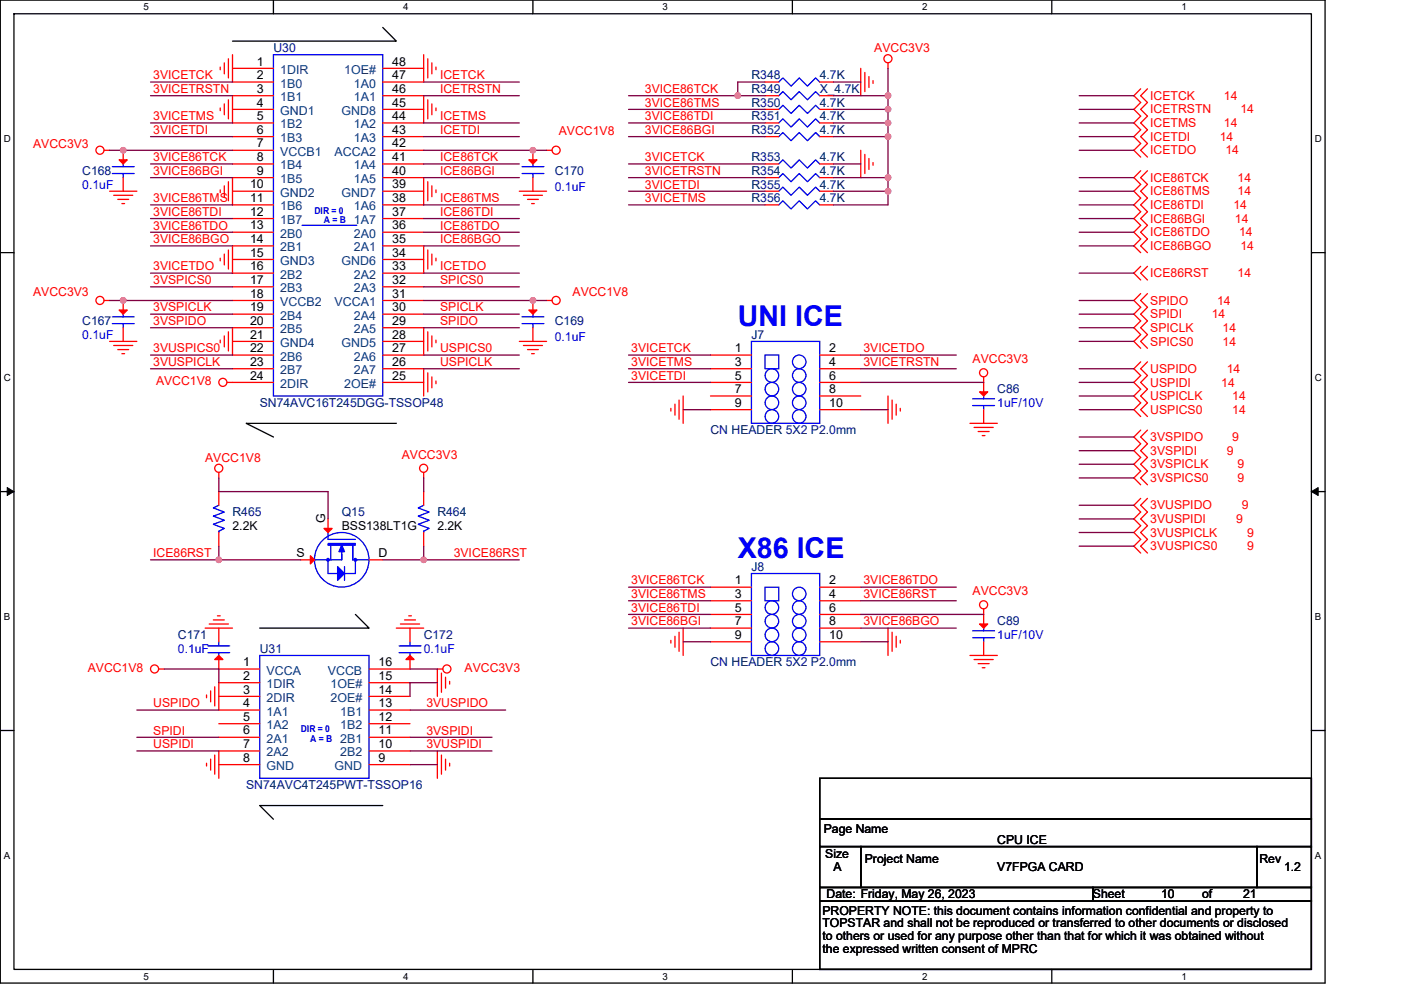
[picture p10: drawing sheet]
<svg xmlns="http://www.w3.org/2000/svg" width="297mm" height="210mm" viewBox="0 0 297 210" stroke-linecap="round" stroke-linejoin="round" font-family="sans-serif">
<path d="M.1 0h280.8v208.5h-280.8zM3 2.9h275v202.7h-275z" fill="none" stroke="#000" stroke-width=".28"/>
<g fill="#fff">
<path d="M30.5 .3h1.1v2.3h-1.1z"/>
<path d="M30.5 205.9h1.1v2.3h-1.1z"/>
</g>
<path d="M58 0v2.9M58 205.6v2.9" fill="none" stroke="#000" stroke-width=".28"/>
<g fill="#fff">
<path d="M85.5 .3h1.1v2.3h-1.1z"/>
<path d="M85.5 205.9h1.1v2.3h-1.1z"/>
</g>
<path d="M113 0v2.9M113 205.6v2.9" fill="none" stroke="#000" stroke-width=".28"/>
<g fill="#fff">
<path d="M140.5 .3h1.1v2.3h-1.1z"/>
<path d="M140.5 205.9h1.1v2.3h-1.1z"/>
</g>
<path d="M168 0v2.9M168 205.6v2.9" fill="none" stroke="#000" stroke-width=".28"/>
<g fill="#fff">
<path d="M195.5 .3h1.2v2.3h-1.2z"/>
<path d="M195.5 205.9h1.2v2.3h-1.2z"/>
</g>
<path d="M223 0v2.9M223 205.6v2.9" fill="none" stroke="#000" stroke-width=".28"/>
<g fill="#fff">
<path d="M250.5 .3h1.2v2.3h-1.2z"/>
<path d="M250.5 205.9h1.2v2.3h-1.2z"/>
<path d="M.8 28.3h1.5v2.3h-1.5z"/>
<path d="M278.8 28.3h1.5v2.3h-1.5z"/>
<path d="M.8 78.9h1.5v2.3h-1.5z"/>
<path d="M278.8 78.9h1.5v2.3h-1.5z"/>
</g>
<path d="M.1 53.6h2.9M278 53.6h2.9" fill="none" stroke="#000" stroke-width=".28"/>
<g fill="#fff">
<path d="M.8 129.6h1.4v2.3h-1.4z"/>
<path d="M278.8 129.6h1.4v2.3h-1.4z"/>
</g>
<path d="M.1 104.3h2.9M278 104.3h2.9" fill="none" stroke="#000" stroke-width=".28"/>
<path d="M1.5 103.4l1.5 .9-1.5 .8zM278 104.3l1.5-.9v1.7z" fill="#000" stroke="#000" stroke-width=".21"/>
<g fill="#fff">
<path d="M.8 180.3h1.4v2.3h-1.4z"/>
<path d="M278.8 180.3h1.4v2.3h-1.4z"/>
</g>
<g fill="none" stroke="#000" stroke-width=".28">
<path d="M81.1 5.8l2.9 2.9h-34.7M84 89.8h-31.8l5.8 2.9M75.3 130.3l2.9 2.9h-23.1M.1 154.9h2.9M278 154.9h2.9M81.1 170.9h-26l2.9 2.9M173.8 179.6h8.7v8.6h-8.7zM173.8 165.1h104.2v8.7h-104.2zM173.8 173.8h104.2v5.8h-104.2zM182.5 179.6h84v8.6h-84zM266.5 179.6h11.5v8.6h-11.5zM173.8 188.2h57.9v2.9h-57.9z"/>
<path d="M173.8 191.1h104.2v14.5h-104.2zM231.7 188.2h46.3v2.9h-46.3z"/>
</g>
<g fill="none" stroke="#f00" stroke-width=".28">
<path d="M46.7 14.2v.6M47.6 13.3v2.4M48.4 12.5v4M49.3 14.5h8.7M49.3 11.6v5.8h8.7M81.1 14.5h8.7M89.8 11.6v5.8h-8.7M90.7 12.5v4M91.6 13.3v2.4M92.4 14.2v.6M162.2 17.4h2.9M173.8 17.4h2.9"/>
<path d="M182.5 14.5v5.8M183.4 15.4v4M184.2 16.2v2.4M185.1 17.1v.6M188.3 13.3v1.2M241.8 18.8l-1.4 1.5 1.4 1.4-1.4 1.5 1.4 1.4-1.4 1.5 1.4 1.4-1.4 1.5 1.4 1.4-1.4 1.5 1.4 1.4M243.3 18.8l-1.5 1.5 1.5 1.4-1.5 1.5 1.5 1.4-1.5 1.5 1.5 1.4-1.5 1.5 1.5 1.4-1.5 1.5 1.5 1.4M22.1 31.9h1.1M26.1 37.7v2.9M26.1 31.9v2.9M46.7 22.9v.6M47.6 39.4v2.3"/>
<path d="M47.6 22v2.3M48.4 38.5v4.1M48.4 21.2v4M49.3 23.2h8.7M49.3 29h8.7M49.3 31.9h8.7M49.3 34.8h8.7M58 20.3h-8.7v5.8h8.7M58 37.7h-8.7v5.8h8.7M81.1 20.3h8.7v5.8h-8.7M81.1 37.7h8.7v5.8h-8.7M81.1 34.8h8.7"/>
<path d="M81.1 31.9h8.7M81.1 29h8.7M81.1 23.2h8.7M90.7 38.5v4.1M90.7 21.2v4M91.6 39.4v2.3M91.6 22v2.3M92.4 22.9v.6M113 37.7v2.9M113 31.9v2.9M115.9 31.9h1.1M162.2 29h2.9"/>
<path d="M162.2 26.1h2.9M162.2 34.8h2.9M162.2 23.2h2.9M162.2 37.7h2.9M162.2 20.3h2.9M173.8 29h2.9M173.8 26.1h2.9M173.8 34.8h2.9M173.8 23.2h2.9M173.8 37.7h2.9M173.8 20.3h2.9M182.5 31.9v5.8"/>
<path d="M183.4 32.7v4.1M184.2 33.6v2.3M185.1 34.5v.6M241.8 36.2l-1.4 1.5 1.4 1.4-1.4 1.5 1.4 1.4-1.4 1.5 1.4 1.4-1.4 1.5 1.4 1.4-1.4 1.5 1.4 1.4-1.4 1.5 1.4 1.4M243.3 36.2l-1.5 1.5 1.5 1.4-1.5 1.5 1.5 1.4-1.5 1.5 1.5 1.4-1.5 1.5 1.5 1.4-1.5 1.5 1.5 1.4-1.5 1.5 1.5 1.4M23.2 40.6h5.8M24.1 41.4h4M25 42.3h2.3M25.8 43.2h.6M46.7 54.8v.5M46.7 40.3v.6M47.6 53.9v2.3"/>
<path d="M48.4 53v4.1M49.3 40.6h8.7M49.3 46.4h8.7M49.3 49.3h8.7M49.3 55h8.7M58 52.2h-8.7v5.7h8.7M81.1 52.2h8.7v5.7h-8.7M81.1 55h8.7M81.1 49.3h8.7M81.1 46.4h8.7M81.1 40.6h8.7M90.7 53v4.1"/>
<path d="M91.6 53.9v2.3M92.4 54.8v.5M92.4 40.3v.6M110.1 40.6h5.8M111 41.4h4M111.8 42.3h2.3M112.7 43.2h.6M162.2 40.6h2.9M162.2 43.5h2.9M173.8 40.6h2.9M173.8 43.5h2.9M241.8 56.5l-1.4 1.4 1.4 1.5"/>
<path d="M243.3 56.5l-1.5 1.4 1.5 1.5M22.1 63.7h1.1M23.2 72.4h5.8M24.1 73.3h4M25 74.1h2.3M25.8 75h.6M26.1 69.5v2.9M26.1 63.7v2.9M46.7 72.1v.6M47.6 71.2v2.4M48.4 70.4v4M49.3 60.8h8.7"/>
<path d="M49.3 63.7h8.7M49.3 66.6h8.7M49.3 72.4h8.7M49.3 78.2h8.7M58 69.5h-8.7v5.8h8.7M81.1 78.2h8.7v5.8M81.1 69.5h8.7v5.8h-8.7M81.1 72.4h8.7M81.1 66.6h8.7M81.1 63.7h8.7M81.1 60.8h8.7M90.7 70.4v4"/>
<path d="M90.7 79.1v4M91.6 71.2v2.4M91.6 79.9v2.4M92.4 72.1v.6M110.1 72.4h5.8M111 73.3h4M111.8 74.1h2.3M112.7 75h.6M113 69.5v2.9M113 63.7v2.9M115.9 63.7h1.1M150.6 75.3h8.7"/>
<path d="M150.6 78.2h8.7M173.8 75.3h8.7M173.8 78.2h8.7M208.6 79.9v4.1M241.8 76.8l-1.4 1.4 1.4 1.5-1.4 1.4 1.4 1.4-1.4 1.5 1.4 1.4-1.4 1.5 1.4 1.4M241.8 62.3l-1.4 1.4 1.4 1.5-1.4 1.4 1.4 1.5-1.4 1.4 1.4 1.5-1.4 1.4 1.4 1.5M243.3 76.8l-1.5 1.4 1.5 1.5-1.5 1.4 1.5 1.4-1.5 1.5 1.5 1.4-1.5 1.5 1.5 1.4M243.3 62.3l-1.5 1.4 1.5 1.5-1.5 1.4 1.5 1.5-1.5 1.4 1.5 1.5-1.5 1.4 1.5 1.5M58 81.1h-9.9M81.1 81.1h8.7M92.4 80.8v.6M142.2 86.6v.6"/>
<path d="M143.1 85.7v2.4M144 84.9v4M144.8 84v5.8M150.6 81.1h8.7M150.6 84h8.7M150.6 86.9h8.7M173.8 81.1h8.7M173.8 84h8.7M173.8 86.9h8.7M188.3 84v5.8M189.1 84.9v4M190 85.7v2.4"/>
<path d="M190.9 86.6v.6M205.7 89.8h5.8M206.5 90.7h4.1M207.4 91.5h2.3M208.3 92.4h.5M208.6 86.9v2.9M241.8 91.2l-1.4 1.5 1.4 1.4-1.4 1.5 1.4 1.4-1.4 1.5 1.4 1.4-1.4 1.5 1.4 1.4M243.3 91.2l-1.5 1.5 1.5 1.4-1.5 1.5 1.5 1.4-1.5 1.5 1.5 1.4-1.5 1.5 1.5 1.4M46.4 100.2v1.2M46.4 112.9v2.9M46.4 104.3v2.9M63.8 118.7h2.9"/>
<path d="M69.6 110.1v2.8M78.2 118.7h2.9M89.8 100.2v1.2M89.8 112.9v2.9M89.8 104.3v2.9M241.8 105.7l-1.4 1.5 1.4 1.4-1.4 1.5 1.4 1.4-1.4 1.4 1.4 1.5-1.4 1.4 1.4 1.5M243.3 105.7l-1.5 1.5 1.5 1.4-1.5 1.5 1.5 1.4-1.5 1.4 1.5 1.5-1.5 1.4 1.5 1.5M43.5 133.2h5.8M44.4 132.4h4M45.2 131.5h2.4M46.1 130.6h.6M46.4 139v2.9h8.7"/>
<path d="M46.4 133.2v2.9M84 133.2h5.8M84.9 132.4h4.1M85.8 131.5h2.3M86.7 130.6h.5M86.9 139v2.9h-8.7M86.9 133.2v2.9M142.2 135.8v.6M143.1 135v2.3M144 134.1v4.1M144.8 133.2v5.8M150.6 124.5h8.7"/>
<path d="M150.6 127.4h8.7M150.6 130.3h8.7M150.6 133.2h8.7M150.6 136.1h8.7M173.8 124.5h8.7M173.8 127.4h8.7M173.8 130.3h8.7M173.8 133.2h8.7M173.8 136.1h8.7M188.3 133.2v5.8M189.1 134.1v4.1M190 135v2.3"/>
<path d="M190.9 135.8v.6M205.7 139h5.8M206.5 139.9h4.1M208.6 136.1v2.9M208.6 129.2v4M33.7 141.9h1.1M43.8 147.4v.6M44.7 146.5v2.4M45.5 145.7v4M46.4 156.4h8.7M46.4 147.7h8.7M46.4 153.5h8.7"/>
<path d="M55.1 159.3h-8.7v5.8M55.1 144.8h-8.7v5.8h8.7M78.2 159.3h8.7M78.2 156.4h8.7M78.2 153.5h8.7M78.2 150.6h8.7M78.2 147.7h8.7M78.2 144.8h8.7M92.7 159.3v5.8M93.6 142.8v4M93.9 141.9h-1.2v5.8M94.5 143.6v2.4"/>
<path d="M95.3 144.5v.6M207.4 140.8h2.3M208.3 141.6h.5M43.8 161.9v.6M44.7 161v2.3M45.5 160.1v4.1M46.4 162.2h8.7M78.2 162.2h8.7M93.6 160.1v4.1M94.5 161v2.3M95.3 161.9v.6"/>
<circle cx="188.3" cy="12.5" r=".86"/>
<circle cx="21.2" cy="31.9" r=".86"/>
<circle cx="117.9" cy="31.9" r=".86"/>
<circle cx="21.2" cy="63.7" r=".86"/>
<circle cx="117.9" cy="63.7" r=".86"/>
<circle cx="208.5" cy="79.1" r=".86"/>
<circle cx="46.4" cy="99.3" r=".86"/>
<circle cx="47.3" cy="81.1" r=".86"/>
<circle cx="89.8" cy="99.3" r=".86"/>
<circle cx="208.5" cy="128.3" r=".86"/>
<circle cx="32.8" cy="141.9" r=".86"/>
<circle cx="94.8" cy="141.9" r=".86"/>
</g>
<g fill="none" stroke="#00f" stroke-width=".28">
<path d="M58 11.6h23.1v72.4h-23.1zM165.1 17.4l.9-.9 1.7 1.8 1.8-1.8 1.7 1.8 1.7-1.8 .9 .9M23.8 36.8h4.6M23.8 35.3h4.6M26.1 34.8v.5M26.1 36.8v.9M110.7 35.3h4.6M110.7 36.8h4.6M113 34.8v.5M113 36.8v.9M165.1 29l.9-.9 1.7 1.7 1.8-1.7 1.7 1.7 1.7-1.7 .9 .9M165.1 26.1l.9-.9 1.7 1.7 1.8-1.7 1.7 1.7 1.7-1.7 .9 .9"/>
<path d="M165.1 34.8l.9-.9 1.7 1.7 1.8-1.7 1.7 1.7 1.7-1.7 .9 .9M165.1 23.2l.9-.9 1.7 1.8 1.8-1.8 1.7 1.8 1.7-1.8 .9 .9M165.1 37.7l.9-.9 1.7 1.7 1.8-1.7 1.7 1.7 1.7-1.7 .9 .9M165.1 20.3l.9-.9 1.7 1.8 1.8-1.8 1.7 1.8 1.7-1.8 .9 .9M64 47.8h11.6M165.1 40.6l.9-.9 1.7 1.7 1.8-1.7 1.7 1.7 1.7-1.7 .9 .9M165.1 43.5l.9-.9 1.7 1.7 1.8-1.7 1.7 1.7 1.7-1.7 .9 .9M23.8 68.6h4.6M23.8 67.2h4.6M26.1 66.6v.6M26.1 68.6v.9M110.7 67.2h4.6"/>
<path d="M110.7 68.6h4.6M113 66.6v.6M113 68.6v.9M159.3 72.4h14.5v17.4h-14.5zM162.2 75.3h2.9v2.9h-2.9zM206.2 84.6h4.7M206.2 86h4.7M208.6 84v.6M208.6 86v.9M46.4 107.2l-1.2 .5 2.4 .9-2.4 .9 2.4 .8-2.4 .9 2.4 .9-1.2 .6v.2M69.6 112.9v1.5h5.8M69.6 118.7v2.9h2"/>
<path d="M69.6 115.3h5.8M69.6 115.6h5.8M70.1 115.6v3.1M72.5 117v1.7M72.5 117.6v1.1h-5.8M74.8 118.7h3.4M74.8 115.8v2.9M74.8 115.6v3.1M75.4 118.7v2.9h-2.4M89.8 107.2l-1.1 .5 2.3 .9-2.3 .9 2.3 .8-2.3 .9 2.3 .9-1.2 .6v.2M44.1 137h4.6M44.1 138.4h4.6"/>
<path d="M46.4 138.4v.6M46.4 136.1v.9M55.1 139h23.1v26.1h-23.1zM73 120.2v2.9M84.6 138.4h4.7M84.6 137h4.7M86.9 138.4v.6M86.9 136.1v.9M159.3 121.6h14.5v17.4h-14.5zM162.2 124.5h2.9v2.9h-2.9zM206.2 133.8h4.7M206.2 135.3h4.7"/>
<path d="M208.6 133.2v.6M208.6 135.3v.8"/>
<circle cx="163.7" cy="79.6" r="1.44"/>
<circle cx="169.4" cy="79.6" r="1.44"/>
<circle cx="169.4" cy="76.7" r="1.44"/>
<circle cx="163.7" cy="85.4" r="1.44"/>
<circle cx="163.7" cy="88.3" r="1.44"/>
<circle cx="163.7" cy="82.5" r="1.43"/>
<circle cx="169.4" cy="88.3" r="1.44"/>
<circle cx="169.4" cy="85.4" r="1.44"/>
<circle cx="169.4" cy="82.5" r="1.43"/>
<circle cx="72.4" cy="118.7" r="5.8"/>
<circle cx="163.7" cy="137.6" r="1.44"/>
<circle cx="163.7" cy="131.8" r="1.44"/>
<circle cx="163.7" cy="134.7" r="1.44"/>
<circle cx="163.7" cy="128.9" r="1.44"/>
<circle cx="169.4" cy="137.6" r="1.44"/>
<circle cx="169.4" cy="134.7" r="1.44"/>
<circle cx="169.4" cy="131.8" r="1.44"/>
<circle cx="169.4" cy="128.9" r="1.44"/>
<circle cx="169.4" cy="126" r="1.43"/>
</g>
<g fill="#f00" stroke="#f00" stroke-width=".28">
<path d="M207.7 83.1h1.7l-.8 .9z"/>
<path d="M25.2 33.9h1.8l-.9 .9z"/>
<path d="M112.1 65.8h1.8l-.9 .8z"/>
<path d="M45.5 139.9l.9-.9 .9 .9z"/>
<path d="M112.1 33.9h1.8l-.9 .9z"/>
<path d="M86.1 139.9l.8-.9 .9 .9z"/>
<path d="M207.7 132.4h1.7l-.8 .8z"/>
<path d="M25.2 65.8h1.8l-.9 .8z"/>
<path d="M68.7 112.1h1.7l-.8 .8z"/>
<path d="M65.8 117.9l.9 .8-.9 .9z"/>
</g>
<g fill="#00f" stroke="#00f" stroke-width=".28">
<path d="M72.5 115.6l.5 1.4h-1.1z" fill-rule="evenodd"/>
<path d="M71.6 120.2l1.4 1.4-1.4 1.5z" fill-rule="evenodd"/>
<circle cx="75.3" cy="118.7" r=".29"/>
<circle cx="69.5" cy="118.7" r=".28"/>
</g>
<g fill="none" stroke="#800040" stroke-width=".28">
<path d="M31.9 17.4h17.4M89.8 17.4h20.3M162.2 17.4h-5.8v2.9M176.7 17.4h5.8M188.3 14.5v5.8M23.2 31.9h26.1M31.9 29h17.4M31.9 26.1h17.4M31.9 20.3h17.4M31.9 37.7h17.4M31.9 34.8h17.4M89.8 20.3h20.3"/>
<path d="M89.8 26.1h20.3M89.8 29h20.3M89.8 37.7h20.3M89.8 34.8h20.3M89.8 31.9h26.1M133.3 20.3h23.1M133.3 34.8h28.9M133.3 37.7h28.9M133.3 29h28.9M133.3 23.2h28.9M133.3 26.1h28.9M156.4 20.3h5.8"/>
<path d="M176.7 34.8h5.8M176.7 26.1h11.6M176.7 37.7h11.6v5.8h-11.6M176.7 23.2h11.6M176.7 29h11.6M176.7 20.3h11.6M188.3 29v8.7M188.3 20.3v2.9M188.3 26.1v2.9M188.3 23.2v2.9M228.8 23.2h11.6M228.8 26.1h11.6"/>
<path d="M228.8 29h11.6M228.8 31.9h11.6M228.8 37.7h11.6M228.8 20.3h11.6M31.9 46.4h17.4M31.9 43.5h17.4M31.9 49.3h17.4M31.9 52.2h17.4M31.9 57.9h17.4M89.8 43.5h20.3M89.8 46.4h20.3M89.8 49.3h20.3"/>
<path d="M89.8 52.2h20.3M89.8 57.9h20.3M133.3 43.5h28.9M133.3 40.6h28.9M176.7 40.6h11.6M228.8 46.4h11.6M228.8 49.3h11.6M228.8 40.6h11.6M228.8 43.5h11.6M228.8 52.2h11.6M228.8 57.9h11.6M23.2 63.7h26.1"/>
<path d="M31.9 66.6h17.4M31.9 69.5h17.4M31.9 75.3h17.4M31.9 78.2h17.4M31.9 60.8h17.4M89.8 66.6h20.3M89.8 69.5h20.3M89.8 75.3h20.3M89.8 78.2h20.3M89.8 63.7h26.1M89.8 60.8h20.3M133.3 75.3h17.3"/>
<path d="M133.3 78.2h17.3M182.5 75.3h20.3M182.5 78.2h20.3M228.8 78.2h11.6M228.8 72.4h11.6M228.8 63.7h11.6M228.8 66.6h11.6M228.8 69.5h11.6M133.3 81.1h17.3M144.8 86.9h5.8M182.5 81.1h26.1M182.5 86.9h5.8"/>
<path d="M228.8 86.9h11.6M228.8 81.1h11.6M228.8 84h11.6M228.8 92.7h11.6M228.8 95.6h11.6M228.8 98.5h11.6M31.9 118.7h14.5M46.4 115.8v2.9h17.4M46.4 101.4v2.9h23.2v5.8M81.1 118.7h8.7M89.8 115.8v2.9M89.8 101.4v2.9"/>
<path d="M89.8 118.7h20.3M228.8 115.8h11.6M228.8 107.2h11.6M228.8 110.1h11.6M228.8 112.9h11.6M228.8 101.4h11.6M133.3 124.5h17.3M133.3 127.4h17.3M133.3 130.3h17.3M133.3 133.2h17.3M144.8 136.1h5.8M182.5 124.5h20.3"/>
<path d="M182.5 127.4h20.3M182.5 133.2h20.3M182.5 130.3h26.1M182.5 136.1h5.8M29 159.3h17.4M29 156.4h17.4M29 150.6h17.4M34.8 141.9h11.6v2.9M86.9 150.6h20.3M86.9 159.3h17.4M86.9 156.4h17.4M86.9 141.9h5.8"/>
<path d="M92.7 144.8h-5.8v2.9M86.9 162.2h5.8"/>
</g>
<g fill="#f0f" stroke="#f0f" stroke-width=".28">
<circle cx="188.3" cy="37.7" r=".57"/>
<circle cx="188.3" cy="40.6" r=".57"/>
<circle cx="188.3" cy="20.3" r=".57"/>
<circle cx="188.3" cy="23.2" r=".57"/>
<circle cx="188.3" cy="29" r=".57"/>
<circle cx="188.3" cy="26.1" r=".57"/>
<circle cx="156.4" cy="20.3" r=".57"/>
<circle cx="26.1" cy="31.9" r=".57"/>
<circle cx="26.1" cy="63.7" r=".57"/>
<circle cx="113" cy="63.7" r=".57"/>
<circle cx="113" cy="31.9" r=".57"/>
<circle cx="89.8" cy="118.7" r=".57"/>
<circle cx="46.4" cy="118.7" r=".57"/>
</g>
<g font-size="6.1" fill="#00f">
<text x="156.4" y="69.2">UNI ICE</text>
<text x="156.4" y="118.4">X86 ICE</text>
</g>
<g font-size="2.6" fill="#000080">
<text x="58" y="11">U30</text>
<text x="159.3" y="16.8">R348</text>
<text x="173.8" y="16.8">4.7K</text>
<text x="159.3" y="22.6">R350</text>
<text x="159.3" y="19.7">R349</text>
<text x="173.8" y="22.6">4.7K</text>
<text x="173.8" y="19.7">X_4.7K</text>
<text x="159.3" y="28.4">R352</text>
<text x="159.3" y="25.5">R351</text>
<text x="173.8" y="28.4">4.7K</text>
<text x="173.8" y="25.5">4.7K</text>
<text x="159.3" y="34.2">R353</text>
<text x="173.8" y="34.2">4.7K</text>
<text x="17.4" y="37.1">C168</text>
<text x="117.6" y="37.1">C170</text>
<text x="159.3" y="40">R355</text>
<text x="159.3" y="37.1">R354</text>
<text x="173.8" y="40">4.7K</text>
<text x="173.8" y="37.1">4.7K</text>
<text x="159.3" y="42.9">R356</text>
<text x="173.8" y="42.9">4.7K</text>
<text x="17.4" y="69">C167</text>
<text x="117.6" y="69">C169</text>
<text x="159.3" y="71.8">J7</text>
<text x="211.5" y="83.4">C86</text>
<text x="55.1" y="86.3">SN74AVC16T245DGG-TSSOP48</text>
<text x="150.6" y="92.1">CN HEADER 5X2 P2.0mm</text>
<text x="49.3" y="109.5">R465</text>
<text x="72.5" y="109.5">Q15</text>
<text x="92.7" y="109.5">R464</text>
<text x="159.3" y="121.1">J8</text>
<text x="37.7" y="135.6">C171</text>
<text x="89.8" y="135.6">C172</text>
<text x="211.5" y="132.7">C89</text>
<text x="55.1" y="138.5">U31</text>
<text x="150.6" y="141.4">CN HEADER 5X2 P2.0mm</text>
<text x="52.2" y="167.4">SN74AVC4T245PWT-TSSOP16</text>
</g>
<g font-size="2.6" fill="#f00">
<text x="185.4" y="11">AVCC3V3</text>
<text x="32.5" y="16.8">3VICETCK</text>
<text x="93.3" y="16.8">ICETCK</text>
<text x="32.5" y="19.7">3VICETRSTN</text>
<text x="93.3" y="19.7">ICETRSTN</text>
<text x="136.7" y="22.6">3VICE86TMS</text>
<text x="136.7" y="19.7">3VICE86TCK</text>
<text x="243.9" y="21.2">ICETCK</text>
<text x="259.5" y="21.2">14</text>
<text x="32.5" y="28.4">3VICETDI</text>
<text x="32.5" y="25.5">3VICETMS</text>
<text x="93.3" y="25.5">ICETMS</text>
<text x="93.3" y="28.4">ICETDI</text>
<text x="118.5" y="28.7">AVCC1V8</text>
<text x="136.7" y="28.4">3VICE86BGI</text>
<text x="136.7" y="25.5">3VICE86TDI</text>
<text x="243.9" y="24.1">ICETRSTN</text>
<text x="243.9" y="27">ICETMS</text>
<text x="243.9" y="29.9">ICETDI</text>
<text x="258.6" y="29.9">14</text>
<text x="259.5" y="27">14</text>
<text x="263" y="24.1">14</text>
<text x="7" y="31.3">AVCC3V3</text>
<text x="32.5" y="34.2">3VICE86TCK</text>
<text x="93.3" y="34.2">ICE86TCK</text>
<text x="136.7" y="34.2">3VICETCK</text>
<text x="243.9" y="32.8">ICETDO</text>
<text x="259.8" y="32.8">14</text>
<text x="32.5" y="37.1">3VICE86BGI</text>
<text x="93.3" y="37.1">ICE86BGI</text>
<text x="136.7" y="40">3VICETDI</text>
<text x="136.7" y="37.1">3VICETRSTN</text>
<text x="243.9" y="38.5">ICE86TCK</text>
<text x="243.9" y="41.4">ICE86TMS</text>
<text x="262.4" y="38.5">14</text>
<text x="262.4" y="41.4">14</text>
<text x="32.5" y="45.8">3VICE86TDI</text>
<text x="32.5" y="42.9">3VICE86TMS</text>
<text x="93.3" y="42.9">ICE86TMS</text>
<text x="93.3" y="45.8">ICE86TDI</text>
<text x="136.7" y="42.9">3VICETMS</text>
<text x="243.9" y="47.2">ICE86BGI</text>
<text x="243.9" y="44.3">ICE86TDI</text>
<text x="261.5" y="44.3">14</text>
<text x="261.8" y="47.2">14</text>
<text x="32.5" y="48.7">3VICE86TDO</text>
<text x="32.5" y="51.6">3VICE86BGO</text>
<text x="93.3" y="48.7">ICE86TDO</text>
<text x="93.3" y="51.6">ICE86BGO</text>
<text x="243.9" y="50.1">ICE86TDO</text>
<text x="243.9" y="53">ICE86BGO</text>
<text x="262.7" y="50.1">14</text>
<text x="263" y="53">14</text>
<text x="32.5" y="57.4">3VICETDO</text>
<text x="93.3" y="57.4">ICETDO</text>
<text x="243.9" y="58.8">ICE86RST</text>
<text x="262.4" y="58.8">14</text>
<text x="7" y="62.9">AVCC3V3</text>
<text x="32.5" y="60.3">3VSPICS0</text>
<text x="93.3" y="60.3">SPICS0</text>
<text x="121.4" y="62.9">AVCC1V8</text>
<text x="243.9" y="64.6">SPIDO</text>
<text x="258.1" y="64.6">14</text>
<text x="32.5" y="66.1">3VSPICLK</text>
<text x="32.5" y="68.9">3VSPIDO</text>
<text x="93.3" y="66.1">SPICLK</text>
<text x="93.3" y="68.9">SPIDO</text>
<text x="243.9" y="67.5">SPIDI</text>
<text x="243.9" y="70.4">SPICLK</text>
<text x="256.9" y="67.5">14</text>
<text x="259.2" y="70.4">14</text>
<text x="32.5" y="74.7">3VUSPICS0</text>
<text x="32.5" y="77.6">3VUSPICLK</text>
<text x="93.3" y="74.7">USPICS0</text>
<text x="93.3" y="77.6">USPICLK</text>
<text x="133.8" y="74.7">3VICETCK</text>
<text x="133.8" y="77.6">3VICETMS</text>
<text x="183.1" y="74.7">3VICETDO</text>
<text x="183.1" y="77.6">3VICETRSTN</text>
<text x="206.2" y="77.1">AVCC3V3</text>
<text x="243.9" y="73.3">SPICS0</text>
<text x="259.2" y="73.3">14</text>
<text x="33.1" y="81.7">AVCC1V8</text>
<text x="133.8" y="80.5">3VICETDI</text>
<text x="243.9" y="79.1">USPIDO</text>
<text x="243.9" y="82">USPIDI</text>
<text x="258.9" y="82">14</text>
<text x="260.1" y="79.1">14</text>
<text x="243.9" y="87.8">USPICS0</text>
<text x="243.9" y="84.9">USPICLK</text>
<text x="261.3" y="87.8">14</text>
<text x="261.3" y="84.9">14</text>
<text x="243.9" y="93.6">3VSPIDO</text>
<text x="261.3" y="93.6">9</text>
<text x="43.5" y="97.9">AVCC1V8</text>
<text x="85.2" y="97.3">AVCC3V3</text>
<text x="243.9" y="96.5">3VSPIDI</text>
<text x="243.9" y="99.4">3VSPICLK</text>
<text x="260.1" y="96.5">9</text>
<text x="262.4" y="99.4">9</text>
<text x="243.9" y="102.3">3VSPICS0</text>
<text x="262.4" y="102.3">9</text>
<text x="243.9" y="108">3VUSPIDO</text>
<text x="243.9" y="110.9">3VUSPIDI</text>
<text x="243.9" y="113.8">3VUSPICLK</text>
<text x="262.1" y="110.9">9</text>
<text x="263.3" y="108">9</text>
<text x="264.4" y="113.8">9</text>
<text x="32.5" y="118.2">ICE86RST</text>
<text x="96.2" y="118.2">3VICE86RST</text>
<text x="243.9" y="116.7">3VUSPICS0</text>
<text x="264.4" y="116.7">9</text>
<text x="133.8" y="124">3VICE86TCK</text>
<text x="183.1" y="124">3VICE86TDO</text>
<text x="133.8" y="126.9">3VICE86TMS</text>
<text x="133.8" y="129.8">3VICE86TDI</text>
<text x="183.1" y="126.9">3VICE86RST</text>
<text x="206.2" y="126.3">AVCC3V3</text>
<text x="133.8" y="132.7">3VICE86BGI</text>
<text x="183.1" y="132.7">3VICE86BGO</text>
<text x="18.6" y="142.5">AVCC1V8</text>
<text x="98.5" y="142.5">AVCC3V3</text>
<text x="32.5" y="155.8">SPIDI</text>
<text x="32.5" y="150">USPIDO</text>
<text x="90.4" y="155.8">3VSPIDI</text>
<text x="90.4" y="150">3VUSPIDO</text>
<text x="32.5" y="158.7">USPIDI</text>
<text x="90.4" y="158.7">3VUSPIDI</text>
</g>
<g font-size="2.6">
<text x="54.5" y="13.9">1</text>
<text x="54.5" y="16.8">2</text>
<text x="83.2" y="16.8">47</text>
<text x="83.2" y="13.9">48</text>
<text x="54.5" y="19.7">3</text>
<text x="54.5" y="22.6">4</text>
<text x="83.2" y="19.7">46</text>
<text x="83.2" y="22.6">45</text>
<text x="54.5" y="25.5">5</text>
<text x="54.5" y="28.4">6</text>
<text x="83.2" y="28.4">43</text>
<text x="83.2" y="25.5">44</text>
<text x="54.5" y="31.3">7</text>
<text x="54.5" y="34.2">8</text>
<text x="83.2" y="34.2">41</text>
<text x="83.2" y="31.3">42</text>
<text x="53" y="40">10</text>
<text x="54.5" y="37.1">9</text>
<text x="83.2" y="37.1">40</text>
<text x="83.2" y="40">39</text>
<text x="53" y="42.9">11</text>
<text x="53" y="45.8">12</text>
<text x="83.2" y="45.8">37</text>
<text x="83.2" y="42.9">38</text>
<text x="53" y="48.7">13</text>
<text x="53" y="51.6">14</text>
<text x="83.2" y="51.6">35</text>
<text x="83.2" y="48.7">36</text>
<text x="53" y="54.4">15</text>
<text x="53" y="57.3">16</text>
<text x="83.2" y="57.3">33</text>
<text x="83.2" y="54.4">34</text>
<text x="53" y="60.2">17</text>
<text x="53" y="63.1">18</text>
<text x="83.2" y="60.2">32</text>
<text x="83.2" y="63.1">31</text>
<text x="53" y="66">19</text>
<text x="53" y="68.9">20</text>
<text x="53" y="71.8">21</text>
<text x="83.2" y="68.9">29</text>
<text x="83.2" y="66">30</text>
<text x="83.2" y="71.8">28</text>
<text x="53" y="74.7">22</text>
<text x="53" y="77.6">23</text>
<text x="83.2" y="77.6">26</text>
<text x="83.2" y="74.7">27</text>
<text x="155.8" y="74.7">1</text>
<text x="155.8" y="77.6">3</text>
<text x="175.8" y="74.7">2</text>
<text x="175.8" y="77.6">4</text>
<text x="53" y="80.5">24</text>
<text x="83.2" y="80.5">25</text>
<text x="155.8" y="80.5">5</text>
<text x="155.8" y="83.4">7</text>
<text x="175.8" y="80.5">6</text>
<text x="175.8" y="83.4">8</text>
<text x="155.8" y="86.3">9</text>
<text x="175.8" y="86.3">10</text>
<text x="49.3" y="112.4">2.2K</text>
<text x="69" y="110.9" transform="rotate(-90 69 110.9)">G</text>
<text x="72.5" y="112.4">BSS138LT1G</text>
<text x="92.7" y="112.4">2.2K</text>
<text x="62.9" y="118.2">S</text>
<text x="80.3" y="118.2">D</text>
<text x="155.8" y="124">1</text>
<text x="175.8" y="124">2</text>
<text x="155.8" y="126.8">3</text>
<text x="155.8" y="129.7">5</text>
<text x="175.8" y="126.8">4</text>
<text x="175.8" y="129.7">6</text>
<text x="155.8" y="132.6">7</text>
<text x="155.8" y="135.5">9</text>
<text x="175.8" y="132.6">8</text>
<text x="175.8" y="135.5">10</text>
<text x="51.6" y="141.3">1</text>
<text x="80.3" y="141.3">16</text>
<text x="51.6" y="144.2">2</text>
<text x="51.6" y="147.1">3</text>
<text x="80.3" y="147.1">14</text>
<text x="80.3" y="144.2">15</text>
<text x="51.6" y="150">4</text>
<text x="51.6" y="155.8">6</text>
<text x="51.6" y="152.9">5</text>
<text x="80.3" y="155.8">11</text>
<text x="80.3" y="152.9">12</text>
<text x="80.3" y="150">13</text>
<text x="51.6" y="158.7">7</text>
<text x="51.6" y="161.6">8</text>
<text x="80.3" y="158.7">10</text>
<text x="80.3" y="161.6">9</text>
<text x="174.7" y="176.7">Page Name</text>
<text x="211.5" y="179">CPU ICE</text>
<text x="175" y="181.9">Size</text>
<text x="176.7" y="184.8">A</text>
<text x="183.4" y="183">Project Name</text>
<text x="211.5" y="184.8">V7FPGA CARD</text>
<text x="267" y="183">Rev</text>
<text x="272.2" y="184.8">1.2</text>
<text x="175.3" y="190.6">Date: Friday, May 26, 2023</text>
<text x="231.7" y="190.6">Sheet</text>
<text x="246.2" y="190.6">10</text>
<text x="254.9" y="190.6">of</text>
<text x="263.6" y="190.6">21</text>
<text x="174.4" y="194">PROPERTY NOTE: this document contains information confidential and property to</text>
<text x="174.4" y="196.7">TOPSTAR and shall not be reproduced or transferred to other documents or disclosed</text>
<text x="174.4" y="199.4">to others or used for any purpose other than that for which it was obtained without</text>
<text x="174.4" y="202.1">the expressed written consent of MPRC</text>
</g>
<g font-size="2.6" fill="#004080">
<text x="59.4" y="15.7">1DIR</text>
<text x="73" y="15.7">1OE#</text>
<text x="59.4" y="18.6">1B0</text>
<text x="59.4" y="21.5">1B1</text>
<text x="75" y="21.5">1A1</text>
<text x="75" y="18.6">1A0</text>
<text x="59.4" y="24.4">GND1</text>
<text x="59.4" y="27.2">1B2</text>
<text x="72.4" y="24.4">GND8</text>
<text x="75" y="27.2">1A2</text>
<text x="59.4" y="30.1">1B3</text>
<text x="59.4" y="33">VCCB1</text>
<text x="59.4" y="35.9">1B4</text>
<text x="70.9" y="33">ACCA2</text>
<text x="75" y="35.9">1A4</text>
<text x="75" y="30.1">1A3</text>
<text x="59.4" y="38.8">1B5</text>
<text x="59.4" y="41.7">GND2</text>
<text x="72.4" y="41.7">GND7</text>
<text x="75" y="38.8">1A5</text>
<text x="59.4" y="44.6">1B6</text>
<text x="59.4" y="47.5">1B7</text>
<text x="75" y="47.5">1A7</text>
<text x="75" y="44.6">1A6</text>
<text x="59.4" y="50.4">2B0</text>
<text x="59.4" y="53.3">2B1</text>
<text x="75" y="53.3">2A1</text>
<text x="75" y="50.4">2A0</text>
<text x="59.4" y="56.2">GND3</text>
<text x="59.4" y="59.1">2B2</text>
<text x="72.4" y="56.2">GND6</text>
<text x="75" y="59.1">2A2</text>
<text x="59.4" y="62">2B3</text>
<text x="59.4" y="64.9">VCCB2</text>
<text x="70.9" y="64.9">VCCA1</text>
<text x="75" y="62">2A3</text>
<text x="59.4" y="67.8">2B4</text>
<text x="59.4" y="70.7">2B5</text>
<text x="75" y="70.7">2A5</text>
<text x="75" y="67.8">2A4</text>
<text x="59.4" y="73.6">GND4</text>
<text x="59.4" y="76.5">2B6</text>
<text x="72.4" y="73.6">GND5</text>
<text x="75" y="76.5">2A6</text>
<text x="59.4" y="79.4">2B7</text>
<text x="59.4" y="82.3">2DIR</text>
<text x="73" y="82.3">2OE#</text>
<text x="75" y="79.4">2A7</text>
<text x="56.5" y="143.1">VCCA</text>
<text x="69.5" y="143.1">VCCB</text>
<text x="56.5" y="146">1DIR</text>
<text x="56.5" y="148.9">2DIR</text>
<text x="70.1" y="148.9">2OE#</text>
<text x="70.1" y="146">1OE#</text>
<text x="56.5" y="151.8">1A1</text>
<text x="56.5" y="154.7">1A2</text>
<text x="72.1" y="154.7">1B2</text>
<text x="72.1" y="151.8">1B1</text>
<text x="56.5" y="160.4">2A2</text>
<text x="56.5" y="157.5">2A1</text>
<text x="72.1" y="160.4">2B2</text>
<text x="72.1" y="157.5">2B1</text>
<text x="56.5" y="163.3">GND</text>
<text x="70.9" y="163.3">GND</text>
</g>
<g font-size="2.6" fill="#00f">
<text x="17.4" y="40">0.1uF</text>
<text x="117.6" y="40.6">0.1uF</text>
<text x="17.4" y="71.8">0.1uF</text>
<text x="117.6" y="72.4">0.1uF</text>
<text x="211.5" y="86.3">1uF/10V</text>
<text x="211.5" y="135.6">1uF/10V</text>
<text x="37.7" y="138.5">0.1uF</text>
<text x="89.8" y="138.5">0.1uF</text>
</g>
<g font-size="2.1">
<text x="30.5" y="2.2">5</text>
<text x="85.5" y="2.2">4</text>
<text x="140.5" y="2.2">3</text>
<text x="195.5" y="2.2">2</text>
<text x="250.5" y="2.2">1</text>
<text x=".8" y="30.1">D</text>
<text x="278.8" y="30.1">D</text>
<text x=".8" y="80.8">C</text>
<text x="278.8" y="80.8">C</text>
<text x=".8" y="131.4">B</text>
<text x="278.8" y="131.4">B</text>
<text x=".8" y="182.1">A</text>
<text x="278.8" y="182.1">A</text>
<text x="30.5" y="207.8">5</text>
<text x="85.5" y="207.8">4</text>
<text x="140.5" y="207.8">3</text>
<text x="195.5" y="207.8">2</text>
<text x="250.5" y="207.8">1</text>
</g>
<g font-size="2" fill="#00f">
<text x="66.7" y="45.3">DIR = 0</text>
<text x="68.7" y="47.4">A = B</text>
<text x="63.8" y="155.4">DIR = 0</text>
<text x="65.8" y="157.4">A = B</text>
</g>
</svg>
